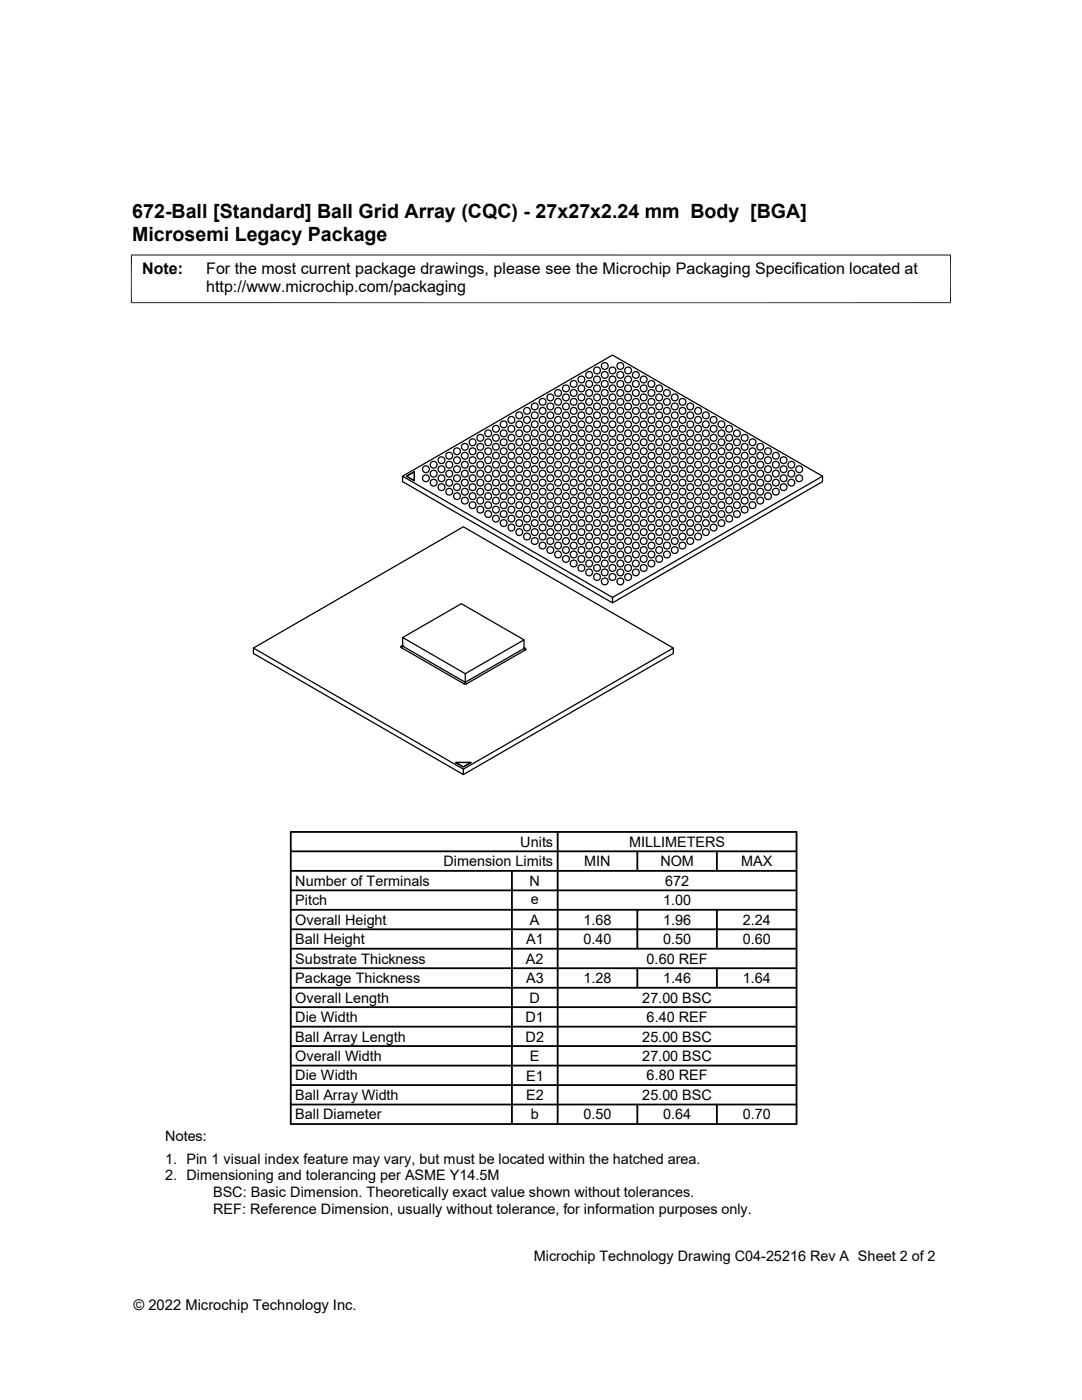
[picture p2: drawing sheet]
<svg xmlns="http://www.w3.org/2000/svg" width="216mm" height="279mm" viewBox="0 0 216 279" stroke-linecap="round" stroke-linejoin="round" font-family="sans-serif">
<g fill="none" stroke="#000" stroke-width=".25">
<path d="M80.3 95l41.9-24.1 41.9 24.1v1.1l-41.9 24.2M81.1 95l1.6-.9v1.8zM164.1 95l-41.9 24.2v1.1l-41.9-24.2v-1.1l41.9 24.2M50.6 129.3l41.9 24.2v1.1l-41.9-24.2zM50.6 129.3l41.9-24.2 41.8 24.2v1.1l-41.8 24.2M80.1 128.9h.2M80.1 128.9l-.1 .2 .1 .1M80.1 129.2l12.5 7.3M80.3 128.9h.1M80.3 128.8l-.2 .1M80.3 128.9l12.5 7.3 11.8-6.8M80.3 129l-.2 .3"/>
<path d="M80.3 127.2l11.8-6.7 12.5 7.2v1.7M80.3 128.9v-1.7l12.5 7.3M92.6 136.5h.5M92.8 136.2l.3 .3M92.9 136.2l-.3 .3M104.5 129.4h.3M104.5 129.4l.3 .3M104.6 127.7l-11.8 6.8v1.7M104.6 129.2l.2 .2M104.8 129.4l.1 .2-.1 .1M104.8 129.7l-11.7 6.8M134.3 129.3l-41.8 24.2"/>
<path d="M90.9 152.2h3.1l-1.5 .9z"/>
<circle cx="109.8" cy="79.3" r=".68"/>
<circle cx="111.4" cy="78.4" r=".68"/>
<circle cx="112.9" cy="79.3" r=".68"/>
<circle cx="112.9" cy="77.5" r=".68"/>
<circle cx="114.5" cy="78.4" r=".68"/>
<circle cx="114.5" cy="76.6" r=".68"/>
<circle cx="116" cy="79.3" r=".68"/>
<circle cx="116" cy="77.5" r=".68"/>
<circle cx="116" cy="75.7" r=".68"/>
<circle cx="117.6" cy="78.4" r=".68"/>
<circle cx="117.6" cy="76.6" r=".68"/>
<circle cx="117.6" cy="74.8" r=".68"/>
<circle cx="119.1" cy="79.3" r=".68"/>
<circle cx="119.1" cy="77.5" r=".68"/>
<circle cx="119.1" cy="75.7" r=".68"/>
<circle cx="119.1" cy="73.9" r=".68"/>
<circle cx="120.7" cy="78.4" r=".68"/>
<circle cx="120.7" cy="76.6" r=".68"/>
<circle cx="120.7" cy="74.8" r=".68"/>
<circle cx="120.7" cy="73" r=".68"/>
<circle cx="122.2" cy="79.3" r=".68"/>
<circle cx="122.2" cy="77.5" r=".68"/>
<circle cx="122.2" cy="75.7" r=".68"/>
<circle cx="122.2" cy="73.9" r=".68"/>
<circle cx="123.8" cy="78.4" r=".68"/>
<circle cx="123.8" cy="76.6" r=".68"/>
<circle cx="123.8" cy="74.8" r=".68"/>
<circle cx="123.8" cy="73" r=".68"/>
<circle cx="125.3" cy="79.3" r=".68"/>
<circle cx="125.3" cy="77.5" r=".68"/>
<circle cx="125.3" cy="75.7" r=".68"/>
<circle cx="125.3" cy="73.9" r=".68"/>
<circle cx="126.9" cy="78.4" r=".68"/>
<circle cx="126.9" cy="76.6" r=".68"/>
<circle cx="126.9" cy="74.8" r=".68"/>
<circle cx="128.4" cy="79.3" r=".68"/>
<circle cx="128.4" cy="77.5" r=".68"/>
<circle cx="128.4" cy="75.7" r=".68"/>
<circle cx="130" cy="78.4" r=".68"/>
<circle cx="130" cy="76.6" r=".68"/>
<circle cx="131.5" cy="79.3" r=".68"/>
<circle cx="131.5" cy="77.5" r=".68"/>
<circle cx="133.1" cy="78.4" r=".68"/>
<circle cx="134.6" cy="79.3" r=".68"/>
<circle cx="85" cy="95.4" r=".68"/>
<circle cx="85" cy="93.6" r=".68"/>
<circle cx="86.5" cy="96.3" r=".68"/>
<circle cx="86.5" cy="94.5" r=".68"/>
<circle cx="86.5" cy="92.8" r=".68"/>
<circle cx="88.1" cy="97.2" r=".68"/>
<circle cx="88.1" cy="95.4" r=".68"/>
<circle cx="88.1" cy="93.6" r=".68"/>
<circle cx="88.1" cy="91.8" r=".68"/>
<circle cx="89.6" cy="98.1" r=".68"/>
<circle cx="89.6" cy="96.3" r=".68"/>
<circle cx="89.6" cy="94.5" r=".68"/>
<circle cx="89.6" cy="92.8" r=".68"/>
<circle cx="89.6" cy="91" r=".68"/>
<circle cx="91.2" cy="99" r=".68"/>
<circle cx="91.2" cy="97.2" r=".68"/>
<circle cx="91.2" cy="95.4" r=".68"/>
<circle cx="91.2" cy="93.6" r=".68"/>
<circle cx="91.2" cy="91.8" r=".68"/>
<circle cx="91.2" cy="90.1" r=".68"/>
<circle cx="92.7" cy="99.9" r=".68"/>
<circle cx="92.7" cy="98.1" r=".68"/>
<circle cx="92.7" cy="89.2" r=".68"/>
<circle cx="92.7" cy="96.3" r=".68"/>
<circle cx="92.7" cy="94.5" r=".68"/>
<circle cx="92.7" cy="92.8" r=".68"/>
<circle cx="92.7" cy="91" r=".68"/>
<circle cx="94.3" cy="99" r=".68"/>
<circle cx="94.3" cy="90.1" r=".68"/>
<circle cx="94.3" cy="97.2" r=".68"/>
<circle cx="94.3" cy="88.3" r=".68"/>
<circle cx="94.3" cy="95.4" r=".68"/>
<circle cx="94.3" cy="93.6" r=".68"/>
<circle cx="94.3" cy="91.8" r=".68"/>
<circle cx="95.8" cy="99.9" r=".68"/>
<circle cx="95.8" cy="98.1" r=".68"/>
<circle cx="95.8" cy="91" r=".68"/>
<circle cx="95.8" cy="89.2" r=".68"/>
<circle cx="95.8" cy="96.3" r=".68"/>
<circle cx="95.8" cy="87.4" r=".68"/>
<circle cx="95.8" cy="94.5" r=".68"/>
<circle cx="95.8" cy="92.8" r=".68"/>
<circle cx="97.4" cy="99" r=".68"/>
<circle cx="97.4" cy="91.8" r=".68"/>
<circle cx="97.4" cy="97.2" r=".68"/>
<circle cx="97.4" cy="90.1" r=".68"/>
<circle cx="97.4" cy="88.3" r=".68"/>
<circle cx="97.4" cy="95.4" r=".68"/>
<circle cx="97.4" cy="86.5" r=".68"/>
<circle cx="97.4" cy="93.6" r=".68"/>
<circle cx="99" cy="85.6" r=".68"/>
<circle cx="99" cy="92.8" r=".68"/>
<circle cx="99" cy="99.9" r=".68"/>
<circle cx="99" cy="98.1" r=".68"/>
<circle cx="99" cy="91" r=".68"/>
<circle cx="99" cy="89.2" r=".68"/>
<circle cx="99" cy="96.3" r=".68"/>
<circle cx="99" cy="87.4" r=".68"/>
<circle cx="99" cy="94.5" r=".68"/>
<circle cx="100.5" cy="86.5" r=".68"/>
<circle cx="100.5" cy="84.7" r=".68"/>
<circle cx="100.5" cy="93.6" r=".68"/>
<circle cx="100.5" cy="99" r=".68"/>
<circle cx="100.5" cy="91.8" r=".68"/>
<circle cx="100.5" cy="97.2" r=".68"/>
<circle cx="100.5" cy="90.1" r=".68"/>
<circle cx="100.5" cy="95.4" r=".68"/>
<circle cx="100.5" cy="88.3" r=".68"/>
<circle cx="102" cy="87.4" r=".68"/>
<circle cx="102" cy="85.6" r=".68"/>
<circle cx="102" cy="94.5" r=".68"/>
<circle cx="102" cy="99.9" r=".68"/>
<circle cx="102" cy="92.8" r=".68"/>
<circle cx="102" cy="98.1" r=".68"/>
<circle cx="102" cy="91" r=".68"/>
<circle cx="102" cy="83.8" r=".68"/>
<circle cx="102" cy="96.3" r=".68"/>
<circle cx="102" cy="89.2" r=".68"/>
<circle cx="103.6" cy="88.3" r=".68"/>
<circle cx="103.6" cy="86.5" r=".68"/>
<circle cx="103.6" cy="95.4" r=".68"/>
<circle cx="103.6" cy="93.6" r=".68"/>
<circle cx="103.6" cy="99" r=".68"/>
<circle cx="103.6" cy="91.8" r=".68"/>
<circle cx="103.6" cy="84.7" r=".68"/>
<circle cx="103.6" cy="97.2" r=".68"/>
<circle cx="103.6" cy="90.1" r=".68"/>
<circle cx="103.6" cy="82.9" r=".68"/>
<circle cx="105.2" cy="89.2" r=".68"/>
<circle cx="105.2" cy="82" r=".68"/>
<circle cx="105.2" cy="87.4" r=".68"/>
<circle cx="105.2" cy="96.3" r=".68"/>
<circle cx="105.2" cy="94.5" r=".68"/>
<circle cx="105.2" cy="99.9" r=".68"/>
<circle cx="105.2" cy="92.8" r=".68"/>
<circle cx="105.2" cy="85.6" r=".68"/>
<circle cx="105.2" cy="98.1" r=".68"/>
<circle cx="105.2" cy="91" r=".68"/>
<circle cx="105.2" cy="83.8" r=".68"/>
<circle cx="106.7" cy="90.1" r=".68"/>
<circle cx="106.7" cy="82.9" r=".68"/>
<circle cx="106.7" cy="88.3" r=".68"/>
<circle cx="106.7" cy="81.1" r=".68"/>
<circle cx="106.7" cy="97.2" r=".68"/>
<circle cx="106.7" cy="95.4" r=".68"/>
<circle cx="106.7" cy="93.6" r=".68"/>
<circle cx="106.7" cy="86.5" r=".68"/>
<circle cx="106.7" cy="91.8" r=".68"/>
<circle cx="106.7" cy="99" r=".68"/>
<circle cx="106.7" cy="84.7" r=".68"/>
<circle cx="108.3" cy="91" r=".68"/>
<circle cx="108.3" cy="83.8" r=".68"/>
<circle cx="108.3" cy="89.2" r=".68"/>
<circle cx="108.3" cy="82" r=".68"/>
<circle cx="108.3" cy="80.2" r=".68"/>
<circle cx="108.3" cy="98.1" r=".68"/>
<circle cx="108.3" cy="96.3" r=".68"/>
<circle cx="108.3" cy="94.5" r=".68"/>
<circle cx="108.3" cy="87.4" r=".68"/>
<circle cx="108.3" cy="92.8" r=".68"/>
<circle cx="108.3" cy="99.9" r=".68"/>
<circle cx="108.3" cy="85.6" r=".68"/>
<circle cx="109.8" cy="91.8" r=".68"/>
<circle cx="109.8" cy="84.7" r=".68"/>
<circle cx="109.8" cy="90.1" r=".68"/>
<circle cx="109.8" cy="82.9" r=".68"/>
<circle cx="109.8" cy="81.1" r=".68"/>
<circle cx="109.8" cy="99" r=".68"/>
<circle cx="109.8" cy="97.2" r=".68"/>
<circle cx="109.8" cy="95.4" r=".68"/>
<circle cx="109.8" cy="88.3" r=".68"/>
<circle cx="109.8" cy="93.6" r=".68"/>
<circle cx="109.8" cy="86.5" r=".68"/>
<circle cx="111.4" cy="92.8" r=".68"/>
<circle cx="111.4" cy="85.6" r=".68"/>
<circle cx="111.4" cy="91" r=".68"/>
<circle cx="111.4" cy="83.8" r=".68"/>
<circle cx="111.4" cy="82" r=".68"/>
<circle cx="111.4" cy="80.2" r=".68"/>
<circle cx="111.4" cy="99.9" r=".68"/>
<circle cx="111.4" cy="98.1" r=".68"/>
<circle cx="111.4" cy="96.3" r=".68"/>
<circle cx="111.4" cy="89.2" r=".68"/>
<circle cx="111.4" cy="94.5" r=".68"/>
<circle cx="111.4" cy="87.4" r=".68"/>
<circle cx="112.9" cy="88.3" r=".68"/>
<circle cx="112.9" cy="93.6" r=".68"/>
<circle cx="112.9" cy="86.5" r=".68"/>
<circle cx="112.9" cy="91.8" r=".68"/>
<circle cx="112.9" cy="84.7" r=".68"/>
<circle cx="112.9" cy="82.9" r=".68"/>
<circle cx="112.9" cy="81.1" r=".68"/>
<circle cx="112.9" cy="99" r=".68"/>
<circle cx="112.9" cy="97.2" r=".68"/>
<circle cx="112.9" cy="90.1" r=".68"/>
<circle cx="112.9" cy="95.4" r=".68"/>
<circle cx="114.5" cy="89.2" r=".68"/>
<circle cx="114.5" cy="94.5" r=".68"/>
<circle cx="114.5" cy="87.4" r=".68"/>
<circle cx="114.5" cy="80.2" r=".68"/>
<circle cx="114.5" cy="92.8" r=".68"/>
<circle cx="114.5" cy="85.6" r=".68"/>
<circle cx="114.5" cy="83.8" r=".68"/>
<circle cx="114.5" cy="82" r=".68"/>
<circle cx="114.5" cy="99.9" r=".68"/>
<circle cx="114.5" cy="98.1" r=".68"/>
<circle cx="114.5" cy="91" r=".68"/>
<circle cx="114.5" cy="96.3" r=".68"/>
<circle cx="116" cy="90.1" r=".68"/>
<circle cx="116" cy="82.9" r=".68"/>
<circle cx="116" cy="95.4" r=".68"/>
<circle cx="116" cy="88.3" r=".68"/>
<circle cx="116" cy="81.1" r=".68"/>
<circle cx="116" cy="93.6" r=".68"/>
<circle cx="116" cy="86.5" r=".68"/>
<circle cx="116" cy="84.7" r=".68"/>
<circle cx="116" cy="99" r=".68"/>
<circle cx="116" cy="91.8" r=".68"/>
<circle cx="116" cy="97.2" r=".68"/>
<circle cx="117.6" cy="91" r=".68"/>
<circle cx="117.6" cy="83.8" r=".68"/>
<circle cx="117.6" cy="96.3" r=".68"/>
<circle cx="117.6" cy="89.2" r=".68"/>
<circle cx="117.6" cy="82" r=".68"/>
<circle cx="117.6" cy="94.5" r=".68"/>
<circle cx="117.6" cy="87.4" r=".68"/>
<circle cx="117.6" cy="80.2" r=".68"/>
<circle cx="117.6" cy="85.6" r=".68"/>
<circle cx="117.6" cy="99.9" r=".68"/>
<circle cx="117.6" cy="92.8" r=".68"/>
<circle cx="117.6" cy="98.1" r=".68"/>
<circle cx="119.1" cy="91.8" r=".68"/>
<circle cx="119.1" cy="84.7" r=".68"/>
<circle cx="119.1" cy="97.2" r=".68"/>
<circle cx="119.1" cy="90.1" r=".68"/>
<circle cx="119.1" cy="82.9" r=".68"/>
<circle cx="119.1" cy="95.4" r=".68"/>
<circle cx="119.1" cy="88.3" r=".68"/>
<circle cx="119.1" cy="81.1" r=".68"/>
<circle cx="119.1" cy="86.5" r=".68"/>
<circle cx="119.1" cy="93.6" r=".68"/>
<circle cx="119.1" cy="99" r=".68"/>
<circle cx="120.7" cy="92.8" r=".68"/>
<circle cx="120.7" cy="85.6" r=".68"/>
<circle cx="120.7" cy="98.1" r=".68"/>
<circle cx="120.7" cy="91" r=".68"/>
<circle cx="120.7" cy="83.8" r=".68"/>
<circle cx="120.7" cy="96.3" r=".68"/>
<circle cx="120.7" cy="89.2" r=".68"/>
<circle cx="120.7" cy="82" r=".68"/>
<circle cx="120.7" cy="87.4" r=".68"/>
<circle cx="120.7" cy="80.2" r=".68"/>
<circle cx="120.7" cy="94.5" r=".68"/>
<circle cx="120.7" cy="99.9" r=".68"/>
<circle cx="122.2" cy="93.6" r=".68"/>
<circle cx="122.2" cy="86.5" r=".68"/>
<circle cx="122.2" cy="99" r=".68"/>
<circle cx="122.2" cy="91.8" r=".68"/>
<circle cx="122.2" cy="84.7" r=".68"/>
<circle cx="122.2" cy="90.1" r=".68"/>
<circle cx="122.2" cy="82.9" r=".68"/>
<circle cx="122.2" cy="88.3" r=".68"/>
<circle cx="122.2" cy="81.1" r=".68"/>
<circle cx="122.2" cy="97.2" r=".68"/>
<circle cx="122.2" cy="95.4" r=".68"/>
<circle cx="123.8" cy="94.5" r=".68"/>
<circle cx="123.8" cy="87.4" r=".68"/>
<circle cx="123.8" cy="99.9" r=".68"/>
<circle cx="123.8" cy="92.8" r=".68"/>
<circle cx="123.8" cy="85.6" r=".68"/>
<circle cx="123.8" cy="91" r=".68"/>
<circle cx="123.8" cy="83.8" r=".68"/>
<circle cx="123.8" cy="89.2" r=".68"/>
<circle cx="123.8" cy="82" r=".68"/>
<circle cx="123.8" cy="80.2" r=".68"/>
<circle cx="123.8" cy="98.1" r=".68"/>
<circle cx="123.8" cy="96.3" r=".68"/>
<circle cx="125.3" cy="95.4" r=".68"/>
<circle cx="125.3" cy="88.3" r=".68"/>
<circle cx="125.3" cy="93.6" r=".68"/>
<circle cx="125.3" cy="86.5" r=".68"/>
<circle cx="125.3" cy="91.8" r=".68"/>
<circle cx="125.3" cy="84.7" r=".68"/>
<circle cx="125.3" cy="90.1" r=".68"/>
<circle cx="125.3" cy="82.9" r=".68"/>
<circle cx="125.3" cy="81.1" r=".68"/>
<circle cx="125.3" cy="99" r=".68"/>
<circle cx="125.3" cy="97.2" r=".68"/>
<circle cx="126.9" cy="96.3" r=".68"/>
<circle cx="126.9" cy="89.2" r=".68"/>
<circle cx="126.9" cy="94.5" r=".68"/>
<circle cx="126.9" cy="87.4" r=".68"/>
<circle cx="126.9" cy="92.8" r=".68"/>
<circle cx="126.9" cy="85.6" r=".68"/>
<circle cx="126.9" cy="91" r=".68"/>
<circle cx="126.9" cy="83.8" r=".68"/>
<circle cx="126.9" cy="82" r=".68"/>
<circle cx="126.9" cy="80.2" r=".68"/>
<circle cx="126.9" cy="99.9" r=".68"/>
<circle cx="126.9" cy="98.1" r=".68"/>
<circle cx="128.4" cy="97.2" r=".68"/>
<circle cx="128.4" cy="90.1" r=".68"/>
<circle cx="128.4" cy="95.4" r=".68"/>
<circle cx="128.4" cy="88.3" r=".68"/>
<circle cx="128.4" cy="93.6" r=".68"/>
<circle cx="128.4" cy="86.5" r=".68"/>
<circle cx="128.4" cy="91.8" r=".68"/>
<circle cx="128.4" cy="84.7" r=".68"/>
<circle cx="128.4" cy="82.9" r=".68"/>
<circle cx="128.4" cy="81.1" r=".68"/>
<circle cx="128.4" cy="99" r=".68"/>
<circle cx="130" cy="98.1" r=".68"/>
<circle cx="130" cy="91" r=".68"/>
<circle cx="130" cy="96.3" r=".68"/>
<circle cx="130" cy="89.2" r=".68"/>
<circle cx="130" cy="94.5" r=".68"/>
<circle cx="130" cy="87.4" r=".68"/>
<circle cx="130" cy="92.8" r=".68"/>
<circle cx="130" cy="85.6" r=".68"/>
<circle cx="130" cy="83.8" r=".68"/>
<circle cx="130" cy="82" r=".68"/>
<circle cx="130" cy="80.2" r=".68"/>
<circle cx="130" cy="99.9" r=".68"/>
<circle cx="131.5" cy="99" r=".68"/>
<circle cx="131.5" cy="91.8" r=".68"/>
<circle cx="131.5" cy="97.2" r=".68"/>
<circle cx="131.5" cy="90.1" r=".68"/>
<circle cx="131.5" cy="95.4" r=".68"/>
<circle cx="131.5" cy="88.3" r=".68"/>
<circle cx="131.5" cy="93.6" r=".68"/>
<circle cx="131.5" cy="86.5" r=".68"/>
<circle cx="131.5" cy="84.7" r=".68"/>
<circle cx="131.5" cy="82.9" r=".68"/>
<circle cx="131.5" cy="81.1" r=".68"/>
<circle cx="133.1" cy="99.9" r=".68"/>
<circle cx="133.1" cy="92.8" r=".68"/>
<circle cx="133.1" cy="98.1" r=".68"/>
<circle cx="133.1" cy="91" r=".68"/>
<circle cx="133.1" cy="96.3" r=".68"/>
<circle cx="133.1" cy="89.2" r=".68"/>
<circle cx="133.1" cy="94.5" r=".68"/>
<circle cx="133.1" cy="87.4" r=".68"/>
<circle cx="133.1" cy="85.6" r=".68"/>
<circle cx="133.1" cy="83.8" r=".68"/>
<circle cx="133.1" cy="82" r=".68"/>
<circle cx="133.1" cy="80.2" r=".68"/>
<circle cx="134.6" cy="93.6" r=".68"/>
<circle cx="134.6" cy="99" r=".68"/>
<circle cx="134.6" cy="91.8" r=".68"/>
<circle cx="134.6" cy="97.2" r=".68"/>
<circle cx="134.6" cy="90.1" r=".68"/>
<circle cx="134.6" cy="95.4" r=".68"/>
<circle cx="134.6" cy="88.3" r=".68"/>
<circle cx="134.6" cy="86.5" r=".68"/>
<circle cx="134.6" cy="84.7" r=".68"/>
<circle cx="134.6" cy="82.9" r=".68"/>
<circle cx="134.6" cy="81.1" r=".68"/>
<circle cx="136.2" cy="94.5" r=".68"/>
<circle cx="136.2" cy="99.9" r=".68"/>
<circle cx="136.2" cy="92.8" r=".68"/>
<circle cx="136.2" cy="98.1" r=".68"/>
<circle cx="136.2" cy="91" r=".68"/>
<circle cx="136.2" cy="96.3" r=".68"/>
<circle cx="136.2" cy="89.2" r=".68"/>
<circle cx="136.2" cy="87.4" r=".68"/>
<circle cx="136.2" cy="85.6" r=".68"/>
<circle cx="136.2" cy="83.8" r=".68"/>
<circle cx="136.2" cy="82" r=".68"/>
<circle cx="136.2" cy="80.2" r=".68"/>
<circle cx="137.7" cy="95.4" r=".68"/>
<circle cx="137.7" cy="93.6" r=".68"/>
<circle cx="137.7" cy="99" r=".68"/>
<circle cx="137.7" cy="91.8" r=".68"/>
<circle cx="137.7" cy="97.2" r=".68"/>
<circle cx="137.7" cy="90.1" r=".68"/>
<circle cx="137.7" cy="88.3" r=".68"/>
<circle cx="137.7" cy="86.5" r=".68"/>
<circle cx="137.7" cy="84.7" r=".68"/>
<circle cx="137.7" cy="82.9" r=".68"/>
<circle cx="137.7" cy="81.1" r=".68"/>
<circle cx="139.3" cy="96.3" r=".68"/>
<circle cx="139.3" cy="94.5" r=".68"/>
<circle cx="139.3" cy="99.9" r=".68"/>
<circle cx="139.3" cy="92.8" r=".68"/>
<circle cx="139.3" cy="98.1" r=".68"/>
<circle cx="139.3" cy="91" r=".68"/>
<circle cx="139.3" cy="89.2" r=".68"/>
<circle cx="139.3" cy="87.4" r=".68"/>
<circle cx="139.3" cy="85.6" r=".68"/>
<circle cx="139.3" cy="83.8" r=".68"/>
<circle cx="139.3" cy="82" r=".68"/>
<circle cx="140.8" cy="97.2" r=".68"/>
<circle cx="140.8" cy="95.4" r=".68"/>
<circle cx="140.8" cy="93.6" r=".68"/>
<circle cx="140.8" cy="99" r=".68"/>
<circle cx="140.8" cy="91.8" r=".68"/>
<circle cx="140.8" cy="90.1" r=".68"/>
<circle cx="140.8" cy="88.3" r=".68"/>
<circle cx="140.8" cy="86.5" r=".68"/>
<circle cx="140.8" cy="84.7" r=".68"/>
<circle cx="140.8" cy="82.9" r=".68"/>
<circle cx="142.4" cy="98.1" r=".68"/>
<circle cx="142.4" cy="96.3" r=".68"/>
<circle cx="142.4" cy="94.5" r=".68"/>
<circle cx="142.4" cy="99.9" r=".68"/>
<circle cx="142.4" cy="92.8" r=".68"/>
<circle cx="142.4" cy="91" r=".68"/>
<circle cx="142.4" cy="89.2" r=".68"/>
<circle cx="142.4" cy="87.4" r=".68"/>
<circle cx="142.4" cy="85.6" r=".68"/>
<circle cx="142.4" cy="83.8" r=".68"/>
<circle cx="144" cy="99" r=".68"/>
<circle cx="144" cy="97.2" r=".68"/>
<circle cx="144" cy="95.4" r=".68"/>
<circle cx="144" cy="93.6" r=".68"/>
<circle cx="144" cy="91.8" r=".68"/>
<circle cx="144" cy="90.1" r=".68"/>
<circle cx="144" cy="88.3" r=".68"/>
<circle cx="144" cy="86.5" r=".68"/>
<circle cx="144" cy="84.7" r=".68"/>
<circle cx="145.5" cy="99.9" r=".68"/>
<circle cx="145.5" cy="98.1" r=".68"/>
<circle cx="145.5" cy="96.3" r=".68"/>
<circle cx="145.5" cy="94.5" r=".68"/>
<circle cx="145.5" cy="92.8" r=".68"/>
<circle cx="145.5" cy="91" r=".68"/>
<circle cx="145.5" cy="89.2" r=".68"/>
<circle cx="145.5" cy="87.4" r=".68"/>
<circle cx="145.5" cy="85.6" r=".68"/>
<circle cx="147" cy="99" r=".68"/>
<circle cx="147" cy="97.2" r=".68"/>
<circle cx="147" cy="95.4" r=".68"/>
<circle cx="147" cy="93.6" r=".68"/>
<circle cx="147" cy="91.8" r=".68"/>
<circle cx="147" cy="90.1" r=".68"/>
<circle cx="147" cy="88.3" r=".68"/>
<circle cx="147" cy="86.5" r=".68"/>
<circle cx="148.6" cy="99.9" r=".68"/>
<circle cx="148.6" cy="98.1" r=".68"/>
<circle cx="148.6" cy="96.3" r=".68"/>
<circle cx="148.6" cy="94.5" r=".68"/>
<circle cx="148.6" cy="92.8" r=".68"/>
<circle cx="148.6" cy="91" r=".68"/>
<circle cx="148.6" cy="89.2" r=".68"/>
<circle cx="148.6" cy="87.4" r=".68"/>
<circle cx="150.2" cy="99" r=".68"/>
<circle cx="150.2" cy="97.2" r=".68"/>
<circle cx="150.2" cy="95.4" r=".68"/>
<circle cx="150.2" cy="90.1" r=".68"/>
<circle cx="150.2" cy="91.8" r=".68"/>
<circle cx="150.2" cy="93.6" r=".68"/>
<circle cx="150.2" cy="88.3" r=".68"/>
<circle cx="151.7" cy="99.9" r=".68"/>
<circle cx="151.7" cy="98.1" r=".68"/>
<circle cx="151.7" cy="91" r=".68"/>
<circle cx="151.7" cy="89.2" r=".68"/>
<circle cx="151.7" cy="96.3" r=".68"/>
<circle cx="151.7" cy="92.8" r=".68"/>
<circle cx="151.7" cy="94.5" r=".68"/>
<circle cx="153.2" cy="99" r=".68"/>
<circle cx="153.2" cy="90.1" r=".68"/>
<circle cx="153.2" cy="91.8" r=".68"/>
<circle cx="153.2" cy="97.2" r=".68"/>
<circle cx="153.2" cy="93.6" r=".68"/>
<circle cx="153.2" cy="95.4" r=".68"/>
<circle cx="154.8" cy="91" r=".68"/>
<circle cx="154.8" cy="92.8" r=".68"/>
<circle cx="154.8" cy="98.1" r=".68"/>
<circle cx="154.8" cy="96.3" r=".68"/>
<circle cx="154.8" cy="94.5" r=".68"/>
<circle cx="156.4" cy="91.8" r=".68"/>
<circle cx="156.4" cy="97.2" r=".68"/>
<circle cx="156.4" cy="95.4" r=".68"/>
<circle cx="156.4" cy="93.6" r=".68"/>
<circle cx="157.9" cy="96.3" r=".68"/>
<circle cx="157.9" cy="94.5" r=".68"/>
<circle cx="157.9" cy="92.8" r=".68"/>
<circle cx="159.5" cy="95.4" r=".68"/>
<circle cx="159.5" cy="93.6" r=".68"/>
<circle cx="94.3" cy="100.8" r=".68"/>
<circle cx="95.8" cy="101.7" r=".68"/>
<circle cx="97.4" cy="102.6" r=".68"/>
<circle cx="97.4" cy="100.8" r=".68"/>
<circle cx="99" cy="103.5" r=".68"/>
<circle cx="99" cy="101.7" r=".68"/>
<circle cx="100.5" cy="104.4" r=".68"/>
<circle cx="100.5" cy="102.6" r=".68"/>
<circle cx="100.5" cy="100.8" r=".68"/>
<circle cx="102" cy="105.3" r=".68"/>
<circle cx="102" cy="103.5" r=".68"/>
<circle cx="102" cy="101.7" r=".68"/>
<circle cx="103.6" cy="106.2" r=".68"/>
<circle cx="103.6" cy="104.4" r=".68"/>
<circle cx="103.6" cy="102.6" r=".68"/>
<circle cx="103.6" cy="100.8" r=".68"/>
<circle cx="105.2" cy="107.1" r=".68"/>
<circle cx="105.2" cy="105.3" r=".68"/>
<circle cx="105.2" cy="103.5" r=".68"/>
<circle cx="105.2" cy="101.7" r=".68"/>
<circle cx="106.7" cy="108" r=".68"/>
<circle cx="106.7" cy="106.2" r=".68"/>
<circle cx="106.7" cy="104.4" r=".68"/>
<circle cx="106.7" cy="102.6" r=".68"/>
<circle cx="106.7" cy="100.8" r=".68"/>
<circle cx="108.3" cy="108.9" r=".68"/>
<circle cx="108.3" cy="107.1" r=".68"/>
<circle cx="108.3" cy="105.3" r=".68"/>
<circle cx="108.3" cy="103.5" r=".68"/>
<circle cx="108.3" cy="101.7" r=".68"/>
<circle cx="109.8" cy="109.8" r=".68"/>
<circle cx="109.8" cy="108" r=".68"/>
<circle cx="109.8" cy="106.2" r=".68"/>
<circle cx="109.8" cy="104.4" r=".68"/>
<circle cx="109.8" cy="102.6" r=".68"/>
<circle cx="109.8" cy="100.8" r=".68"/>
<circle cx="111.4" cy="110.7" r=".68"/>
<circle cx="111.4" cy="108.9" r=".68"/>
<circle cx="111.4" cy="107.1" r=".68"/>
<circle cx="111.4" cy="105.3" r=".68"/>
<circle cx="111.4" cy="103.5" r=".68"/>
<circle cx="111.4" cy="101.7" r=".68"/>
<circle cx="112.9" cy="111.5" r=".68"/>
<circle cx="112.9" cy="109.8" r=".68"/>
<circle cx="112.9" cy="100.8" r=".68"/>
<circle cx="112.9" cy="108" r=".68"/>
<circle cx="112.9" cy="106.2" r=".68"/>
<circle cx="112.9" cy="104.4" r=".68"/>
<circle cx="112.9" cy="102.6" r=".68"/>
<circle cx="114.5" cy="112.5" r=".68"/>
<circle cx="114.5" cy="110.7" r=".68"/>
<circle cx="114.5" cy="108.9" r=".68"/>
<circle cx="114.5" cy="101.7" r=".68"/>
<circle cx="114.5" cy="107.1" r=".68"/>
<circle cx="114.5" cy="105.3" r=".68"/>
<circle cx="114.5" cy="103.5" r=".68"/>
<circle cx="116" cy="113.3" r=".68"/>
<circle cx="116" cy="111.5" r=".68"/>
<circle cx="116" cy="109.8" r=".68"/>
<circle cx="116" cy="102.6" r=".68"/>
<circle cx="116" cy="108" r=".68"/>
<circle cx="116" cy="100.8" r=".68"/>
<circle cx="116" cy="106.2" r=".68"/>
<circle cx="116" cy="104.4" r=".68"/>
<circle cx="117.6" cy="114.2" r=".68"/>
<circle cx="117.6" cy="112.5" r=".68"/>
<circle cx="117.6" cy="103.5" r=".68"/>
<circle cx="117.6" cy="110.7" r=".68"/>
<circle cx="117.6" cy="101.7" r=".68"/>
<circle cx="117.6" cy="108.9" r=".68"/>
<circle cx="117.6" cy="107.1" r=".68"/>
<circle cx="117.6" cy="105.3" r=".68"/>
<circle cx="119.1" cy="115.1" r=".68"/>
<circle cx="119.1" cy="113.3" r=".68"/>
<circle cx="119.1" cy="104.4" r=".68"/>
<circle cx="119.1" cy="111.5" r=".68"/>
<circle cx="119.1" cy="109.8" r=".68"/>
<circle cx="119.1" cy="102.6" r=".68"/>
<circle cx="119.1" cy="100.8" r=".68"/>
<circle cx="119.1" cy="108" r=".68"/>
<circle cx="119.1" cy="106.2" r=".68"/>
<circle cx="120.7" cy="116" r=".68"/>
<circle cx="120.7" cy="114.2" r=".68"/>
<circle cx="120.7" cy="112.5" r=".68"/>
<circle cx="120.7" cy="105.3" r=".68"/>
<circle cx="120.7" cy="103.5" r=".68"/>
<circle cx="120.7" cy="110.7" r=".68"/>
<circle cx="120.7" cy="108.9" r=".68"/>
<circle cx="120.7" cy="101.7" r=".68"/>
<circle cx="120.7" cy="107.1" r=".68"/>
<circle cx="122.2" cy="115.1" r=".68"/>
<circle cx="122.2" cy="106.2" r=".68"/>
<circle cx="122.2" cy="113.3" r=".68"/>
<circle cx="122.2" cy="104.4" r=".68"/>
<circle cx="122.2" cy="111.5" r=".68"/>
<circle cx="122.2" cy="109.8" r=".68"/>
<circle cx="122.2" cy="102.6" r=".68"/>
<circle cx="122.2" cy="100.8" r=".68"/>
<circle cx="122.2" cy="108" r=".68"/>
<circle cx="123.8" cy="116" r=".68"/>
<circle cx="123.8" cy="114.2" r=".68"/>
<circle cx="123.8" cy="107.1" r=".68"/>
<circle cx="123.8" cy="112.5" r=".68"/>
<circle cx="123.8" cy="105.3" r=".68"/>
<circle cx="123.8" cy="103.5" r=".68"/>
<circle cx="123.8" cy="110.7" r=".68"/>
<circle cx="123.8" cy="108.9" r=".68"/>
<circle cx="123.8" cy="101.7" r=".68"/>
<circle cx="125.3" cy="102.6" r=".68"/>
<circle cx="125.3" cy="100.8" r=".68"/>
<circle cx="125.3" cy="108" r=".68"/>
<circle cx="125.3" cy="115.1" r=".68"/>
<circle cx="125.3" cy="113.3" r=".68"/>
<circle cx="125.3" cy="106.2" r=".68"/>
<circle cx="125.3" cy="104.4" r=".68"/>
<circle cx="125.3" cy="111.5" r=".68"/>
<circle cx="125.3" cy="109.8" r=".68"/>
<circle cx="126.9" cy="103.5" r=".68"/>
<circle cx="126.9" cy="101.7" r=".68"/>
<circle cx="126.9" cy="108.9" r=".68"/>
<circle cx="126.9" cy="114.2" r=".68"/>
<circle cx="126.9" cy="107.1" r=".68"/>
<circle cx="126.9" cy="112.5" r=".68"/>
<circle cx="126.9" cy="105.3" r=".68"/>
<circle cx="126.9" cy="110.7" r=".68"/>
<circle cx="128.4" cy="104.4" r=".68"/>
<circle cx="128.4" cy="102.6" r=".68"/>
<circle cx="128.4" cy="111.5" r=".68"/>
<circle cx="128.4" cy="109.8" r=".68"/>
<circle cx="128.4" cy="108" r=".68"/>
<circle cx="128.4" cy="100.8" r=".68"/>
<circle cx="128.4" cy="113.3" r=".68"/>
<circle cx="128.4" cy="106.2" r=".68"/>
<circle cx="130" cy="105.3" r=".68"/>
<circle cx="130" cy="103.5" r=".68"/>
<circle cx="130" cy="112.5" r=".68"/>
<circle cx="130" cy="110.7" r=".68"/>
<circle cx="130" cy="108.9" r=".68"/>
<circle cx="130" cy="101.7" r=".68"/>
<circle cx="130" cy="107.1" r=".68"/>
<circle cx="131.5" cy="106.2" r=".68"/>
<circle cx="131.5" cy="104.4" r=".68"/>
<circle cx="131.5" cy="111.5" r=".68"/>
<circle cx="131.5" cy="109.8" r=".68"/>
<circle cx="131.5" cy="102.6" r=".68"/>
<circle cx="131.5" cy="108" r=".68"/>
<circle cx="131.5" cy="100.8" r=".68"/>
<circle cx="133.1" cy="107.1" r=".68"/>
<circle cx="133.1" cy="105.3" r=".68"/>
<circle cx="133.1" cy="110.7" r=".68"/>
<circle cx="133.1" cy="103.5" r=".68"/>
<circle cx="133.1" cy="108.9" r=".68"/>
<circle cx="133.1" cy="101.7" r=".68"/>
<circle cx="134.6" cy="108" r=".68"/>
<circle cx="134.6" cy="100.8" r=".68"/>
<circle cx="134.6" cy="106.2" r=".68"/>
<circle cx="134.6" cy="104.4" r=".68"/>
<circle cx="134.6" cy="109.8" r=".68"/>
<circle cx="134.6" cy="102.6" r=".68"/>
<circle cx="136.2" cy="108.9" r=".68"/>
<circle cx="136.2" cy="101.7" r=".68"/>
<circle cx="136.2" cy="107.1" r=".68"/>
<circle cx="136.2" cy="105.3" r=".68"/>
<circle cx="136.2" cy="103.5" r=".68"/>
<circle cx="137.7" cy="102.6" r=".68"/>
<circle cx="137.7" cy="108" r=".68"/>
<circle cx="137.7" cy="100.8" r=".68"/>
<circle cx="137.7" cy="106.2" r=".68"/>
<circle cx="137.7" cy="104.4" r=".68"/>
<circle cx="139.3" cy="103.5" r=".68"/>
<circle cx="139.3" cy="101.7" r=".68"/>
<circle cx="139.3" cy="107.1" r=".68"/>
<circle cx="139.3" cy="105.3" r=".68"/>
<circle cx="140.8" cy="104.4" r=".68"/>
<circle cx="140.8" cy="102.6" r=".68"/>
<circle cx="140.8" cy="100.8" r=".68"/>
<circle cx="140.8" cy="106.2" r=".68"/>
<circle cx="142.4" cy="105.3" r=".68"/>
<circle cx="142.4" cy="103.5" r=".68"/>
<circle cx="142.4" cy="101.7" r=".68"/>
<circle cx="144" cy="104.4" r=".68"/>
<circle cx="144" cy="102.6" r=".68"/>
<circle cx="144" cy="100.8" r=".68"/>
<circle cx="145.5" cy="103.5" r=".68"/>
<circle cx="145.5" cy="101.7" r=".68"/>
<circle cx="147" cy="100.8" r=".68"/>
<circle cx="147" cy="102.6" r=".68"/>
<circle cx="148.6" cy="101.7" r=".68"/>
<circle cx="150.2" cy="100.8" r=".68"/>
</g>
<path d="M26.1 50.9h163.7M26.2 50.8v9.7M189.7 50.8v9.7M26.1 60.4h163.7" fill="none" stroke="#000" stroke-width=".2"/>
<g fill="none" stroke="#000" stroke-width=".36">
<path d="M58 166h100.9v58.3h-100.9zM58 177.7h100.9M58 173.8h100.9M58 169.9h100.9M102.2 173.8v50.5M111.3 166v58.3M127.2 169.9v3.9M143 169.9v3.9M58 185.5h100.9M58 181.6h100.9M58 197.1h100.9M58 189.3h100.9"/>
<path d="M58 193.2h100.9M127.2 181.6v7.7M127.2 193.2v3.9M143 181.6v7.7M143 193.2v3.9M58 201h100.9M58 212.7h100.9M58 208.8h100.9M58 204.9h100.9M58 216.6h100.9M58 220.4h100.9M127.2 220.4v3.9"/>
<path d="M143 220.4v3.9"/>
</g>
<g font-size="3.9">
<text x="26.4" y="43.5">672-Ball [Standard] Ball Grid Array (CQC) - 27x27x2.24 mm Body [BGA]</text>
<text x="26.4" y="48.1">Microsemi Legacy Package</text>
</g>
<g font-size="3.2">
<text x="28.4" y="54.7">Note:</text>
<text x="41.1" y="58.3">http://www.microchip.com/packaging</text>
<text x="41.1" y="54.7">For the most current package drawings, please see the Microchip Packaging Specification located at</text>
</g>
<g font-size="2.9">
<text x="88.5" y="172.9">Dimension Limits</text>
<text x="103.8" y="169">Units</text>
<text x="116.6" y="172.9">MIN</text>
<text x="125.5" y="169">MILLIMETERS</text>
<text x="131.8" y="172.9">NOM</text>
<text x="147.9" y="172.9">MAX</text>
<text x="58.9" y="176.8">Number of Terminals</text>
<text x="105.7" y="176.8">N</text>
<text x="132.7" y="176.8">672</text>
<text x="58.9" y="184.6">Overall Height</text>
<text x="58.9" y="180.7">Pitch</text>
<text x="105.7" y="184.6">A</text>
<text x="105.9" y="180.4">e</text>
<text x="116.4" y="184.6">1.68</text>
<text x="132.3" y="180.7">1.00</text>
<text x="132.3" y="184.6">1.96</text>
<text x="148.2" y="184.6">2.24</text>
<text x="58.9" y="188.4">Ball Height</text>
<text x="105" y="188.4">A1</text>
<text x="116.4" y="188.4">0.40</text>
<text x="132.3" y="188.4">0.50</text>
<text x="148.2" y="188.4">0.60</text>
<text x="58.9" y="196.2">Package Thickness</text>
<text x="58.9" y="192.3">Substrate Thickness</text>
<text x="105" y="192.3">A2</text>
<text x="105" y="196.2">A3</text>
<text x="116.4" y="196.2">1.28</text>
<text x="129" y="192.3">0.60 REF</text>
<text x="132.3" y="196.2">1.46</text>
<text x="148.2" y="196.2">1.64</text>
<text x="58.9" y="204">Die Width</text>
<text x="58.9" y="200.1">Overall Length</text>
<text x="104.9" y="204">D1</text>
<text x="105.7" y="200.1">D</text>
<text x="128.2" y="200.1">27.00 BSC</text>
<text x="129" y="204">6.40 REF</text>
<text x="58.9" y="207.9">Ball Array Length</text>
<text x="104.9" y="207.9">D2</text>
<text x="128.2" y="207.9">25.00 BSC</text>
<text x="58.9" y="211.8">Overall Width</text>
<text x="58.9" y="215.6">Die Width</text>
<text x="105" y="215.6">E1</text>
<text x="105.7" y="211.8">E</text>
<text x="128.2" y="211.8">27.00 BSC</text>
<text x="129" y="215.6">6.80 REF</text>
<text x="58.9" y="219.5">Ball Array Width</text>
<text x="105" y="219.5">E2</text>
<text x="128.2" y="219.5">25.00 BSC</text>
<text x="32.9" y="227.7">Notes:</text>
<text x="58.9" y="223.4">Ball Diameter</text>
<text x="105.9" y="223.4">b</text>
<text x="116.4" y="223.4">0.50</text>
<text x="132.3" y="223.4">0.64</text>
<text x="148.2" y="223.4">0.70</text>
<text x="32.9" y="232.3">1. Pin 1 visual index feature may vary, but must be located within the hatched area.</text>
<text x="32.9" y="235.6">2. Dimensioning and tolerancing per ASME Y14.5M</text>
<text x="42.5" y="238.9">BSC: Basic Dimension. Theoretically exact value shown without tolerances.</text>
<text x="42.5" y="242.2">REF: Reference Dimension, usually without tolerance, for information purposes only.</text>
<text x="106.5" y="251.7">Microchip Technology Drawing C04-25216 Rev A Sheet 2 of 2</text>
<text x="26.6" y="261.3">© 2022 Microchip Technology Inc.</text>
</g>
</svg>
